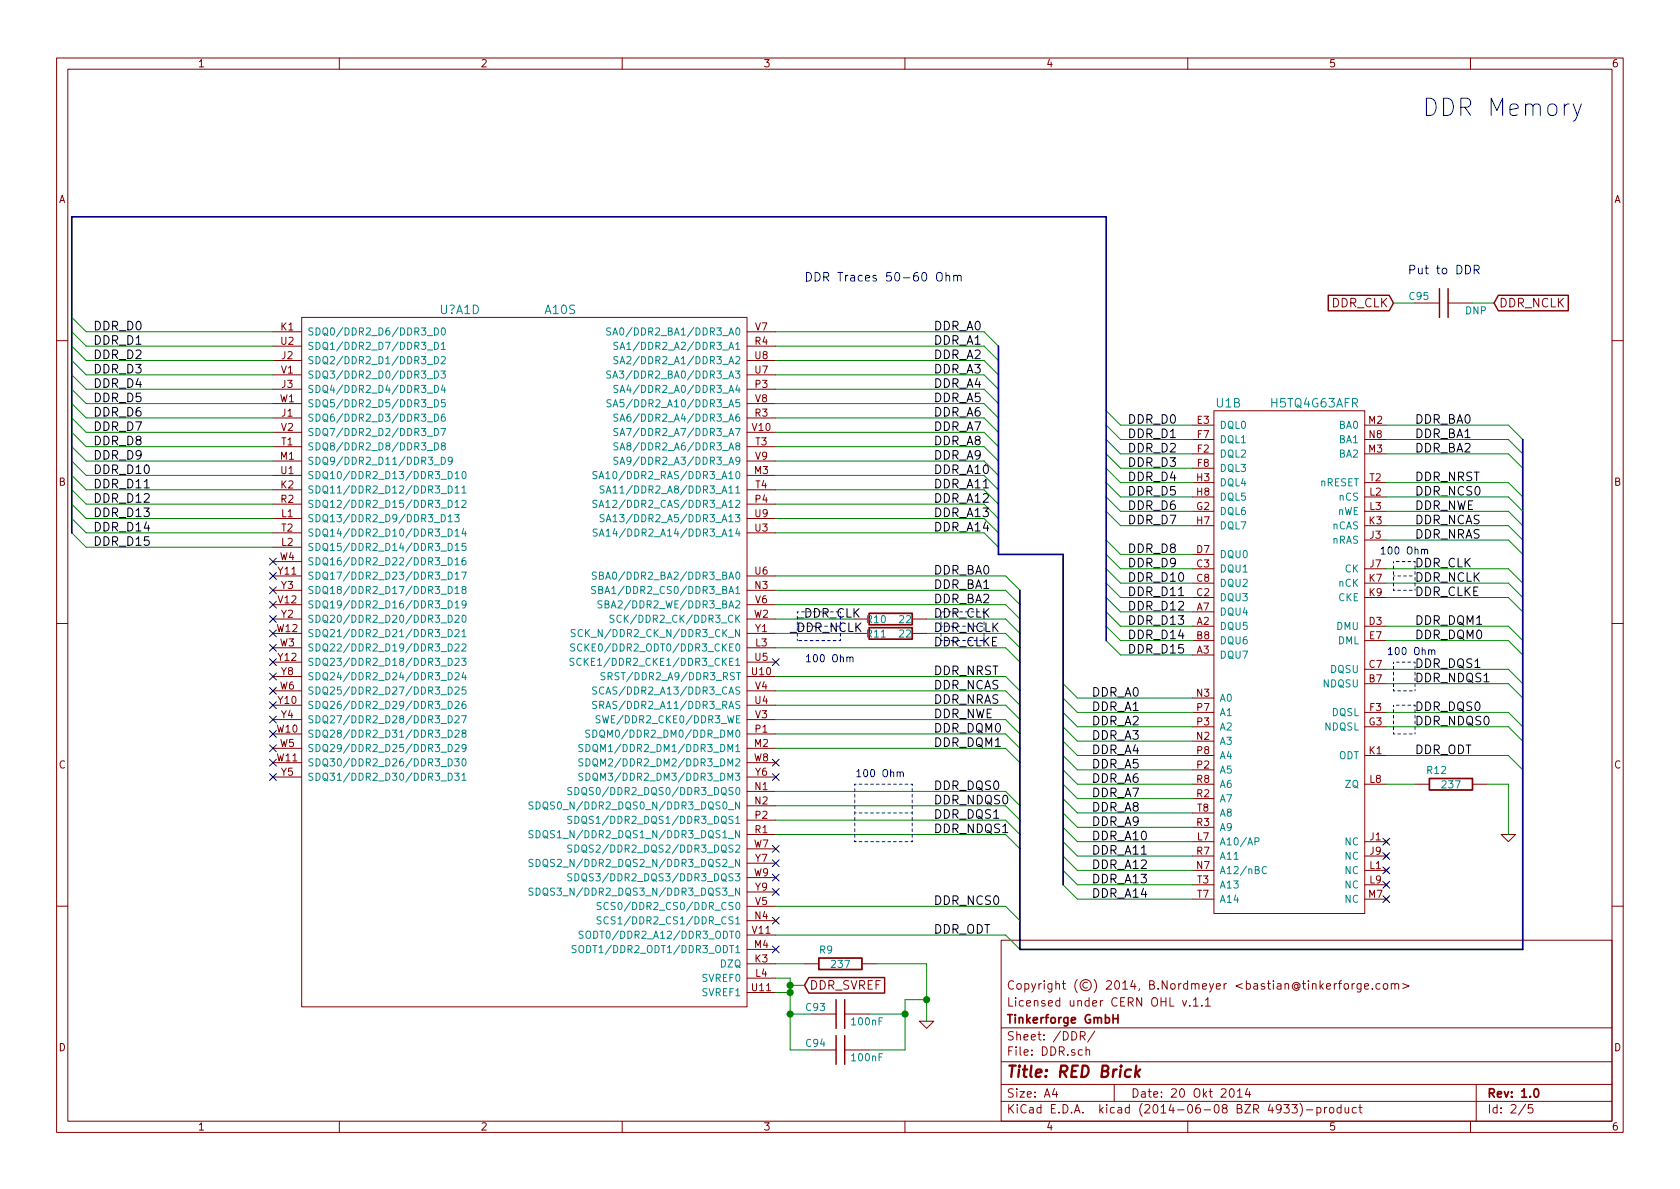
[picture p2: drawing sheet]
<svg xmlns="http://www.w3.org/2000/svg" width="297mm" height="210mm" viewBox="0 0 297 210" stroke-linecap="round" stroke-linejoin="round" font-family="sans-serif">
<g fill="none" stroke="#840000" stroke-width=".18">
<path d="M10 10.3h277v189.9h-277zM12 12.2h273v186.1h-273zM60 10.3v1.9M110 10.3v1.9M160 10.3v1.9M210 10.3v1.9M260 10.3v1.9M48.3 58.7h5M53.3 56.1h78.8v121.9h-78.8zM132.1 58.7h5.1M250.2 53.6h4.3M256 53.6h4.3"/>
<path d="M10 60.2h2M48.3 73.9h5M48.3 79h5M48.3 66.3h5M48.3 71.4h5M48.3 63.7h5M48.3 61.2h5M48.3 76.4h5M48.3 68.8h5M132.1 73.9h5.1M132.1 79h5.1M132.1 66.3h5.1"/>
<path d="M132.1 71.4h5.1M132.1 63.7h5.1M132.1 61.2h5.1M132.1 76.4h5.1M132.1 68.8h5.1M210.8 75.2h3.8M210.8 77.7h3.8M214.6 72.6h26.7v88.9h-26.7zM241.3 75.2h3.8M241.3 77.7h3.8M285 60.2h2M48.3 91.7h5"/>
<path d="M48.3 81.5h5M48.3 84.1h5M48.3 86.6h5M48.3 96.8h5M48.3 89.1h5M48.3 94.2h5M48.3 99.3h5M132.1 91.7h5.1M132.1 81.5h5.1M132.1 84.1h5.1M132.1 86.6h5.1M132.1 89.1h5.1"/>
<path d="M132.1 94.2h5.1M210.8 80.3h3.8M210.8 90.4h3.8M210.8 87.9h3.8M210.8 85.3h3.8M210.8 93h3.8M210.8 98h3.8M210.8 82.8h3.8M241.3 80.3h3.8M241.3 90.4h3.8M241.3 87.9h3.8M241.3 85.3h3.8"/>
<path d="M241.3 95.5h3.8M241.3 93h3.8M10 110.3h2M48.3 112h5M48.3 109.5h5M48.3 114.5h5M48.3 104.4h5M48.3 117.1h5M48.3 101.8h5M48.3 106.9h5M48.3 119.6h5M132.1 112h5.1"/>
<path d="M132.1 109.5h5.1M132.1 114.5h5.1M132.1 104.4h5.1M132.1 117.1h5.1M132.1 101.8h5.1M132.1 106.9h5.1M132.1 119.6h5.1M151.1 112h2.6M151.1 109.5h2.6M161.3 112h2.5M161.3 109.5h2.5M210.8 110.7h3.8"/>
<path d="M210.8 105.7h3.8M210.8 115.8h3.8M210.8 100.6h3.8M210.8 108.2h3.8M210.8 113.3h3.8M210.8 103.1h3.8M241.3 110.7h3.8M241.3 105.7h3.8M241.3 100.6h3.8M241.3 118.4h3.8M241.3 113.3h3.8M241.3 103.1h3.8"/>
<path d="M285 110.3h2M48.3 129.8h5M48.3 132.3h5M48.3 127.2h5M48.3 124.7h5M48.3 122.2h5M48.3 137.4h5M48.3 134.9h5M132.1 139.9h5.1M132.1 129.8h5.1M132.1 132.3h5.1M132.1 127.2h5.1"/>
<path d="M132.1 124.7h5.1M132.1 122.2h5.1M132.1 137.4h5.1M132.1 134.9h5.1M210.8 133.6h3.8M210.8 131.1h3.8M210.8 136.1h3.8M210.8 126h3.8M210.8 128.5h3.8M210.8 123.4h3.8M210.8 138.7h3.8M241.3 133.6h3.8"/>
<path d="M241.3 126h3.8M241.3 128.5h3.8M241.3 120.9h3.8M241.3 138.7h3.8M250.2 138.7h2.5M260.3 138.7h2.6M132.1 147.6h5.1M132.1 142.5h5.1M132.1 145h5.1M132.1 150.1h5.1M132.1 152.6h5.1M132.1 155.2h5.1"/>
<path d="M132.1 157.7h5.1M210.8 148.8h3.8M210.8 153.9h3.8M210.8 141.2h3.8M210.8 146.3h3.8M210.8 156.5h3.8M210.8 159h3.8M210.8 151.4h3.8M210.8 143.8h3.8M241.3 148.8h3.8M241.3 153.9h3.8M241.3 156.5h3.8"/>
<path d="M241.3 159h3.8M241.3 151.4h3.8M244.8 148.5l.6 .6M244.8 153.6l.6 .6M244.8 158.7l.6 .6M244.8 151.1l.6 .6M244.8 156.2l.6 .6M245.4 148.5l-.6 .6M245.4 153.6l-.6 .6M245.4 158.7l-.6 .6M245.4 151.1l-.6 .6M245.4 156.2l-.6 .6"/>
<path d="M265.4 147.6h2.6l-1.3 1.2zM10 160.2h2M132.1 178h.1M132.1 170.4h5.1M132.1 173h5.1M132.1 167.9h5.1M132.1 162.8h5.1M132.1 160.3h5.1M132.1 175.5h5.1M132.1 165.3h5.1M142.2 170.4h2.6M143.5 179.3h4.3"/>
<path d="M149.4 179.3h4.3M152.4 170.4h2.5M177 166.3h108v32h-108zM209.1 176.9l.3 1 .4-1M210.4 177.8v.1M211 176.9l.4-.5v1.5M211 177.9h.9M212.5 177.8v.1M213.1 176.9l.5-.5v1.5M213.1 177.9h.9M236.3 173.9l-.4 .3M236.7 173.9h.5"/>
<path d="M237.2 173.4l-.3 .3v1.2M237.7 174.1l.2-.2 .5 .2v.5l-.1 .2-.4 .1-.2-.1zM239.1 173.9v1M239.5 173.9l-.4 .3M240.6 173.9v1.4l-.2 .1h-.4M240.6 174l-.4-.1-.3 .3 .1 .6 .2 .1 .4-.1M241.3 174.4l.7-.1-.1-.3-.4-.1-.2 .2 .1 .7h.5M242.6 174.8v.1M244 174l-.4-.1-.3 .3 .1 .6 .2 .1 .4-.1M244.7 174.1l.2-.2 .4 .2 .1 .5-.2 .2-.3 .1-.2-.1zM246 174.1l.2-.2 .4 .1v.9M246 173.9v1"/>
<path d="M246.6 174.1a.36 .36 0 0 1 .4-.2 .36 .36 0 0 1 .3 .2v.8M248 173.9l1.1 .5-1.1 .4M285 160.2h2M60 198.3v1.9M110 198.3v1.9M143.5 185.7h4.3M149.4 185.7h4.3M160 198.3v1.9M162.6 180.6h2.5l-1.3 1.3zM177 194.8h108M177 191.8h108M177 187.8h108"/>
<path d="M177 181.8h108M186.4 192.5l-.3 1h.9M186.8 193v1M191 183.2l.7-.1 .2-.2-.1-.3-.2-.2h-.6v1.5M191.4 183.2l.5 .7M192 185.7l.2-.1 .4 .1 .1 .9M192 185.1v1.5M193.6 182.3l-1.3 2M197 191.8v3M210 198.3v1.9M217.5 192.7l.2-.2a.81 .81 0 0 1 .6 .6 .81 .81 0 0 1-.3 .8l-.1 .1a.79 .79 0 0 1-.4-1.3zM218.8 193l.4-.5v1.5"/>
<path d="M218.8 194h.8M220.5 192.5l-.3 1h.9M220.9 193v1M227 195.3h.9l-.5 .6 .5 .1v.7l-.2 .1-.7-.1M228.4 195.3h1l-.5 .6 .4 .1v.7l-.2 .1-.7-.1M229.8 195.1a1.71 1.71 0 0 1 0 2.3M231 196.3h1.1M232.8 195.9l.5-.1 .3 .3-.2 .6h-.6M232.8 195.8v1.5M234.2 195.8v1M234.6 195.8l-.4 .3M235.1 196l.2-.2 .5 .2v.5l-.1 .2-.4 .1-.2-.1z"/>
<path d="M237.1 195.9l-.4-.1-.3 .3 .1 .6 .2 .1 .4-.1M237.1 195.3v1.5M237.8 195.8l.1 .9 .4 .1 .2-.1M238.5 195.8v1M239.8 195.9l-.4-.1-.3 .3 .1 .6 .2 .1 .4-.1M240.3 195.8h.5M240.5 195.3v1.3l.3 .2M260 198.3v1.9M261 191.8v6.5M269.7 195.2l-1.2 2M271 195.3h-.7l-.1 .7 .2-.1 .5 .1 .1 .2v.5l-.2 .1-.6-.1"/>
</g>
<path d="M153.7 111h7.6v2h-7.6zM153.7 108.5h7.6v2h-7.6zM252.7 137.7h7.6v2h-7.6zM144.8 169.4h7.6v2h-7.6zM197.7 179.4v1.5M196.8 180.1h.9M271.3 192.7l.3-.2a.81 .81 0 0 1 .5 .6 .81 .81 0 0 1-.2 .8l-.2 .1a.79 .79 0 0 1-.4-1.3z" fill="none" stroke="#840000" stroke-width=".3"/>
<path d="M200.9 188.4l-.2 2M200.9 189.7l.5 .7M201.6 189.1l-.9 .8" fill="none" stroke="#840000" stroke-width=".41"/>
<g fill="none" stroke="#008484" stroke-width=".18">
<path d="M76.8 58a.64 .64 0 0 1 .7 .6 .64 .64 0 0 1-.7 .7zM78.1 58.1l.2-.1a.67 .67 0 0 1 .5 .6 .67 .67 0 0 1-.5 .7l-.2-.2-.1-.3zM108 58l-.7 .1v.4l.5 .2 .2 .3-.3 .3-.4-.1M108.4 59.3l.4-1.3 .4 1.3M108.5 58.9h.6M76.8 73.2a.64 .64 0 0 1 .7 .7 .64 .64 0 0 1-.7 .6zM76.8 78.3a.64 .64 0 0 1 .7 .6 .64 .64 0 0 1-.7 .7zM76.8 65.6a.64 .64 0 0 1 .7 .6 .64 .64 0 0 1-.7 .7zM76.8 70.7a.64 .64 0 0 1 .7 .6 .64 .64 0 0 1-.7 .7zM76.8 63.1a.64 .64 0 0 1 .7 .6 .64 .64 0 0 1-.7 .6zM76.8 60.5a.64 .64 0 0 1 .7 .7 .64 .64 0 0 1-.7 .6zM76.8 75.8a.64 .64 0 0 1 .7 .6 .64 .64 0 0 1-.7 .6z"/>
<path d="M76.8 68.1a.64 .64 0 0 1 .7 .7 .64 .64 0 0 1-.7 .6zM78 65.6h.7l-.4 .5 .4 .1v.5l-.2 .2-.5-.2M78 75.8h.8l-.5 1.2M78 63.2l.5-.1 .2 .1v.2l-.7 .9h.7M78 60.9l.4-.4v1.3M78 61.8h.7M78.3 78.8l-.3-.2 .1-.2 .2-.1 .4 .1v.3l-.6 .2-.1 .2 .1 .3 .2 .2h.2l.2-.3v-.3l-.2-.2M78.3 68.1l-.3 .9h.8M78.6 73.2a.47 .47 0 0 0-.6 .6l.1 .6 .4 .1 .2-.1v-.5l-.1-.1-.3-.1-.3 .2M78.6 68.5v.9M78.7 70.7h-.6l-.1 .6 .2-.1 .5 .1v.5l-.2 .2-.5-.2M108 65.7l-.5-.1-.2 .2 .1 .3 .5 .3v.3l-.2 .2-.4-.1"/>
<path d="M108 70.7l-.6 .1v.4l.5 .2 .1 .3-.2 .3-.5-.1M108.4 66.9l.4-1.3 .4 1.3M108.4 72l.4-1.3 .4 1.3M108.5 66.5h.6M108.5 71.6h.6M109.2 68.2l-.4-.1-.3 .3 .1 .3 .6 .2v.4l-.2 .1-.5-.1M109.2 73.3l-.4-.1-.3 .3 .1 .3 .6 .2v.4l-.2 .1-.5-.1M109.2 78.4h-.6v.4l.5 .2 .1 .3-.2 .3-.5-.1M109.2 60.6h-.6v.4l.5 .2 .1 .3-.2 .3-.5-.1M109.2 63.1h-.4l-.3 .2 .1 .3 .6 .2v.4l-.2 .1h-.5M109.2 75.8h-.4l-.3 .2 .1 .3 .6 .2v.4l-.2 .1h-.5M109.6 69.4l.4-1.3 .5 1.3"/>
<path d="M109.6 74.5l.4-1.3 .5 1.3M109.6 79.6l.4-1.3 .5 1.3M109.6 61.8l.4-1.3 .5 1.3M109.6 64.3l.4-1.2 .5 1.2M109.6 77l.4-1.2 .5 1.2M109.8 69h.5M109.8 74.1h.5M109.8 79.2h.5M109.8 61.4h.5M109.8 64h.5M109.8 76.7h.5M78 80.8a.64 .64 0 0 1 .7 .7 .64 .64 0 0 1-.7 .6z"/>
<path d="M79.2 91.4l.4-.4v1.3M79.2 83.4a.64 .64 0 0 1 .8 .6 .64 .64 0 0 1-.8 .7zM79.2 85.9a.64 .64 0 0 1 .8 .7 .64 .64 0 0 1-.8 .6zM79.2 96.1a.64 .64 0 0 1 .8 .6 .64 .64 0 0 1-.8 .7zM79.2 88.5a.64 .64 0 0 1 .8 .6 .64 .64 0 0 1-.8 .6zM79.2 93.5a.64 .64 0 0 1 .8 .7 .64 .64 0 0 1-.8 .6zM79.2 98.6a.64 .64 0 0 1 .8 .7 .64 .64 0 0 1-.8 .6zM79.2 92.3h.8M80 81.4l-.3 .2h-.2l-.3-.2 .1-.5 .4-.1 .3 .3a.84 .84 0 0 1-.4 1h-.3M80.4 91h.8l-.5 .5 .4 .1v.5l-.2 .2-.5-.2M80.5 83.7l.3-.3v1.3M80.5 86.3l.3-.4v1.3"/>
<path d="M80.5 96.4l.3-.3v1.3M80.5 88.8l.3-.3v1.2M80.5 93.9l.3-.4v1.3M80.5 99l.3-.4v1.3M80.5 84.7h.7M80.5 87.2h.7M80.5 97.4h.7M80.5 89.7h.7M80.5 94.8h.7M80.5 99.9h.7M81.7 86.3l.3-.4v1.3M81.7 88.6l.5-.1 .1 .1 .1 .2-.8 .9h.8"/>
<path d="M81.7 87.2h.7M81.8 83.5l.2-.1a.67 .67 0 0 1 .4 .6 .67 .67 0 0 1-.4 .7l-.2-.2-.1-.3zM82 93.5l-.3 .9h.7M82.3 98.6a.47 .47 0 0 0-.6 .6l.1 .6 .4 .1 .1-.1 .1-.5-.1-.1-.4-.1-.2 .2M82.3 93.9v.9M82.3 96.1h-.6v.6l.2-.1 .4 .1v.5l-.1 .2-.5-.2M105.5 83.4l-.6 .1v.4l.5 .2 .1 .3-.2 .3-.5-.1M105.5 88.5l-.6 .1v.3l.5 .3 .1 .3-.2 .2h-.5M105.6 93.6l-.5-.1-.2 .3 .1 .3 .5 .2v.4l-.1 .1-.5-.1M105.9 84.7l.4-1.3 .5 1.3M105.9 89.7l.4-1.2 .5 1.2M106 94.8l.4-1.3 .4 1.3"/>
<path d="M106 84.3h.6M106 89.4h.6M106.1 94.4h.6M106.8 86h-.7v.4l.6 .2 .1 .3-.2 .3-.5-.1M106.8 91.1h-.7v.4l.6 .2 .1 .3-.2 .3-.5-.1M107.2 87.2l.4-1.3 .4 1.3M107.2 92.3l.4-1.3 .4 1.3M107.3 86.8h.6M107.3 91.9h.6M109.2 80.9h-.6v.4l.5 .3 .1 .3-.2 .2-.5-.1M109.6 82.1l.4-1.3 .5 1.3M109.8 81.7h.5"/>
<path d="M79.2 108.8a.64 .64 0 0 1 .8 .6 .64 .64 0 0 1-.8 .7zM79.2 113.9a.64 .64 0 0 1 .8 .6 .64 .64 0 0 1-.8 .6zM79.2 103.7a.64 .64 0 0 1 .8 .6 .64 .64 0 0 1-.8 .7zM79.2 118.9a.64 .64 0 0 1 .8 .7 .64 .64 0 0 1-.8 .6zM79.2 101.2a.64 .64 0 0 1 .8 .6 .64 .64 0 0 1-.8 .6zM79.2 106.2a.64 .64 0 0 1 .8 .7 .64 .64 0 0 1-.8 .6zM79.2 111.3a.64 .64 0 0 1 .8 .7 .64 .64 0 0 1-.8 .6zM79.2 116.4a.64 .64 0 0 1 .8 .6 .64 .64 0 0 1-.8 .7zM80.5 108.9l.4-.1 .2 .1 .1 .2-.8 1h.8M80.5 114l.4-.1 .2 .1 .1 .2-.8 .9h.8M80.5 104.1l.3-.4v1.3M80.5 119l.4-.1 .2 .1 .1 .3-.8 .9h.8"/>
<path d="M80.5 101.5l.3-.3v1.2M80.5 106.6l.3-.4v1.3M80.5 111.4l.4-.1 .2 .1 .1 .3-.8 .9h.8M80.5 116.5l.4-.1 .2 .1 .1 .3-.8 .9h.8M80.5 105h.7M80.5 102.4h.7M80.5 107.5h.7M81.6 101.2h.8l-.5 1.2M81.6 116.4h.8l-.4 .5 .3 .1v.5l-.1 .2-.6-.2M81.7 114l.5-.1 .1 .1 .1 .2-.8 .9h.8M81.7 111.7l.3-.4v1.3M81.7 112.6h.7"/>
<path d="M81.8 108.9l.2-.1a.67 .67 0 0 1 .4 .6 .67 .67 0 0 1-.4 .7l-.2-.2-.1-.3zM81.9 104.2l-.2-.2v-.2l.2-.1 .4 .1v.3l-.5 .2-.1 .2v.3l.2 .2h.3l.2-.3-.1-.3-.1-.2M82 118.9l-.3 .9h.7M82.3 119.3v.9M82.4 106.8l-.2 .2h-.3l-.2-.2 .1-.5 .4-.1 .2 .3a.84 .84 0 0 1-.4 1h-.2M101.5 116.5l-.5-.1-.2 .2 .1 .3 .5 .3v.3l-.2 .2-.4-.1M101.6 113.9h-.5l-.2 .2 .1 .3 .5 .2v.4l-.1 .1h-.5M101.7 111.4l-.5-.1-.2 .3 .1 .3 .6 .2v.4l-.2 .1-.5-.1M102.7 116.5a.5 .5 0 0 0-.6 0 .5 .5 0 0 0-.1 .6l.1 .4a.41 .41 0 0 0 .6 0M102.9 114a.5 .5 0 0 0-.7 0 .5 .5 0 0 0-.1 .6l.1 .3a.41 .41 0 0 0 .7 .1M103 111.4a.5 .5 0 0 0-.6 0 .5 .5 0 0 0-.2 .6l.1 .4a.41 .41 0 0 0 .7 .1M105.3 103.8h-.7v.4l.6 .2 .1 .3-.2 .3-.5-.1"/>
<path d="M105.4 101.2l-.6 .1v.3l.5 .3 .1 .3-.2 .2h-.5M105.9 104.3l.6-.1v-.4l-.6-.1v1.3h.4l.2-.2 .1-.3-.3-.2M106 101.7l.6-.1v-.3l-.6-.1v1.2h.5l.2-.1v-.3l-.3-.3M106.4 106.3h-.6v.4l.5 .3 .1 .3-.2 .2-.5-.1M107 119l-.5-.1-.3 .3 .1 .3 .6 .2v.4l-.2 .1-.5-.1M108.6 108.8h-.5l-.3 .2 .1 .3 .6 .3v.3l-.2 .2-.5-.1M109.8 108.9a.5 .5 0 0 0-.6 0 .5 .5 0 0 0-.1 .6l.1 .3a.41 .41 0 0 0 .6 .1M79.2 126.6a.64 .64 0 0 1 .8 .6 .64 .64 0 0 1-.8 .6zM79.2 131.6a.64 .64 0 0 1 .8 .7 .64 .64 0 0 1-.8 .6zM79.2 136.7a.64 .64 0 0 1 .8 .7 .64 .64 0 0 1-.8 .6zM79.2 121.5a.64 .64 0 0 1 .8 .6 .64 .64 0 0 1-.8 .7zM79.2 129.1a.64 .64 0 0 1 .8 .6 .64 .64 0 0 1-.8 .7z"/>
<path d="M79.2 124a.64 .64 0 0 1 .8 .7 .64 .64 0 0 1-.8 .6zM79.2 134.2a.64 .64 0 0 1 .8 .6 .64 .64 0 0 1-.8 .7zM80.4 136.7h.8l-.5 .5 .4 .1v.6l-.2 .1-.5-.1M80.4 134.2h.8l-.5 .5 .4 .1v.5l-.2 .2-.5-.2M80.5 126.7l.4-.1 .2 .1 .1 .2-.8 .9h.8M80.5 131.7l.4-.1 .2 .1 .1 .3-.8 .9h.8M80.5 121.6l.4-.1 .2 .1 .1 .2-.8 1h.8M80.5 129.2l.4-.1 .2 .1 .1 .3-.8 .9h.8M80.5 124.1l.4-.1 .2 .1 .1 .3-.8 .9h.8M81.6 126.6h.8l-.5 1.2M81.7 137.1l.3-.4v1.3M81.7 138h.7"/>
<path d="M81.8 134.3l.2-.1a.67 .67 0 0 1 .4 .6 .67 .67 0 0 1-.4 .7l-.2-.2-.1-.3zM81.9 129.6l-.2-.2v-.2l.2-.1 .4 .1v.3l-.5 .2-.1 .2v.3l.2 .2h.3l.2-.3-.1-.3-.1-.2M82.3 124a.47 .47 0 0 0-.6 .6l.1 .6 .4 .1 .1-.1 .1-.5-.1-.1-.4-.1-.2 .2M82.3 121.5h-.6v.6l.2-.1 .4 .1v.5l-.1 .2-.5-.2M82.4 132.2l-.2 .2h-.3l-.2-.2 .1-.5 .4-.1 .2 .3a.84 .84 0 0 1-.4 1h-.2M101.1 139.3l-.7 .1v.3l.6 .3 .1 .3-.2 .2h-.5M101.7 139.3a.64 .64 0 0 1 .7 .6 .64 .64 0 0 1-.7 .6zM103 131.7l-.4-.1-.3 .3 .1 .3 .6 .2v.4l-.2 .1-.5-.1M103 136.8h-.6v.4l.5 .2 .1 .3-.2 .3-.5-.1M103 134.2l-.6 .1v.4l.5 .2 .1 .3-.2 .3-.5-.1M103.6 131.6a.64 .64 0 0 1 .7 .7 .64 .64 0 0 1-.7 .6zM103.6 136.7a.64 .64 0 0 1 .7 .7 .64 .64 0 0 1-.7 .6z"/>
<path d="M103.6 134.2a.64 .64 0 0 1 .7 .6 .64 .64 0 0 1-.7 .7zM104.3 129.2h-.7v.4l.5 .2 .2 .3-.3 .3-.4-.1M104.8 129.1a.64 .64 0 0 1 .7 .6 .64 .64 0 0 1-.7 .7zM105.5 124.1l-.5-.1-.2 .3 .1 .3 .5 .2v.4l-.1 .1-.5-.1M105.5 121.5h-.5l-.2 .2 .1 .3 .5 .3v.3l-.1 .2-.5-.1M106 124.7l.7-.1v-.5l-.7-.1v1.3M106.1 126.6l-.7 .1v.3l.6 .3 .1 .3-.2 .2h-.5M106.8 121.6a.5 .5 0 0 0-.7 0 .5 .5 0 0 0-.1 .6l.1 .3a.41 .41 0 0 0 .7 .1M94.2 146.9l-.6 .1v.4l.5 .2 .1 .3-.2 .3-.5-.1M94.2 141.9l-.4-.1-.3 .2 .1 .3 .6 .3v.3l-.2 .2-.5-.1M94.2 152l-.6 .1v.3l.5 .3 .1 .3-.2 .2h-.5M94.2 157.1h-.6v.4l.5 .3 .1 .3-.2 .2-.5-.1"/>
<path d="M94.8 146.9a.64 .64 0 0 1 .7 .6 .64 .64 0 0 1-.7 .7zM94.8 141.8a.64 .64 0 0 1 .7 .6 .64 .64 0 0 1-.7 .7zM94.8 152a.64 .64 0 0 1 .7 .6 .64 .64 0 0 1-.7 .6zM94.8 157a.64 .64 0 0 1 .7 .7 .64 .64 0 0 1-.7 .6zM101.1 144.4h-.7v.4l.6 .3 .1 .3-.2 .2-.5-.1M101.1 149.5l-.5-.1-.2 .3 .1 .3 .5 .2v.4l-.1 .1-.5-.1M101.1 154.6h-.7v.4l.6 .2 .1 .3-.2 .3-.5-.1M101.7 144.3a.64 .64 0 0 1 .7 .7 .64 .64 0 0 1-.7 .6zM101.7 149.4a.64 .64 0 0 1 .7 .7 .64 .64 0 0 1-.7 .6zM101.7 154.5a.64 .64 0 0 1 .7 .6 .64 .64 0 0 1-.7 .7zM106.3 159.6l-.7 .1v.4l.5 .2 .2 .3-.3 .3-.4-.1M107.5 159.7a.5 .5 0 0 0-.6 0 .5 .5 0 0 0-.1 .6l.1 .3a.41 .41 0 0 0 .6 .1"/>
<path d="M221.9 148.8l.6-.1 .1-.4-.7-.1v1.2M223.9 153.3a.5 .5 0 0 0-.6 0 .5 .5 0 0 0-.1 .6l.1 .4a.41 .41 0 0 0 .6 .1M101.9 167.3l-.5-.1-.3 .2 .1 .3 .6 .3v.3l-.2 .2-.5-.1M102.5 167.3h.5a.83 .83 0 0 1-.1 1.2 .44 .44 0 0 1-.5-.5v-.6zM103.1 164.7h-.5l-.2 .2 .1 .3 .5 .2v.4l-.1 .1h-.5M103.7 164.8l.2-.1h.4a.83 .83 0 0 1-.2 1.2 .44 .44 0 0 1-.5-.4zM106.3 162.2h-.7v.4l.5 .2 .2 .3-.3 .3-.4-.1M107.5 162.2a.5 .5 0 0 0-.6 0 .5 .5 0 0 0-.1 .6l.1 .4a.41 .41 0 0 0 .6 .1"/>
</g>
<g fill="none" stroke="#008400" stroke-width=".18">
<path d="M12.7 56.1l2.5 2.6h33.1M12.7 58.7l2.5 2.5h33.1M137.2 58.7h36.8l2.5 2.5M246.4 53.6h3.8M260.3 53.6h3.9M12.7 61.2l2.5 2.5h33.1M12.7 63.7l2.5 2.6h33.1M12.7 66.3l2.5 2.5h33.1M12.7 68.8l2.5 2.6h33.1M12.7 71.4l2.5 2.5h33.1M12.7 73.9l2.5 2.5h33.1M12.7 76.4l2.5 2.6h33.1"/>
<path d="M12.7 79l2.5 2.5h33.1M137.2 61.2h36.8l2.5 2.5M137.2 63.7h36.8l2.5 2.6M137.2 66.3h36.8l2.5 2.5M137.2 68.8h36.8l2.5 2.6M137.2 71.4h36.8l2.5 2.5M137.2 73.9h36.8l2.5 2.5M137.2 76.4h36.8l2.5 2.6M137.2 79h36.8l2.5 2.5M195.6 72.6l2.5 2.6h12.7M195.6 75.2l2.5 2.5h12.7M195.6 77.7l2.5 2.6h12.7"/>
<path d="M245.1 75.2h21.6l2.5 2.5M245.1 77.7h21.6l2.5 2.6M12.7 81.5l2.5 2.6h33.1M12.7 84.1l2.5 2.5h33.1M12.7 86.6l2.5 2.5h33.1M12.7 89.1l2.5 2.6h33.1M12.7 91.7l2.5 2.5h33.1M12.7 94.2l2.5 2.6h33.1M137.2 81.5h36.8l2.5 2.6M137.2 84.1h36.8l2.5 2.5M137.2 86.6h36.8l2.5 2.5M137.2 89.1h36.8l2.5 2.6"/>
<path d="M137.2 91.7h36.8l2.5 2.5M137.2 94.2h36.8l2.5 2.6M195.6 87.9l2.5 2.5h12.7M195.6 98l2.5 2.6h12.7M195.6 82.8l2.5 2.5h12.7M195.6 90.4l2.5 2.6h12.7M195.6 80.3l2.5 2.5h12.7M195.6 85.3l2.5 2.6h12.7M195.6 95.5l2.5 2.5h12.7M245.1 80.3h21.6l2.5 2.5M245.1 85.3h21.6l2.5 2.6M245.1 90.4h21.6l2.5 2.6"/>
<path d="M245.1 93h21.6l2.5 2.5M245.1 95.5h21.6l2.5 2.5M245.1 87.9h21.6l2.5 2.5M137.2 101.8h40.6l2.5 2.6M137.2 104.4h40.6l2.5 2.5M137.2 106.9h40.6l2.5 2.6M137.2 109.5h13.9M137.2 112h13.9M137.2 114.5h40.6l2.5 2.6M137.2 119.6h40.6l2.5 2.6M163.8 109.5h14l2.5 2.5M163.8 112h14l2.5 2.5"/>
<path d="M195.6 100.6l2.5 2.5h12.7M195.6 103.1l2.5 2.6h12.7M195.6 108.2l2.5 2.5h12.7M195.6 110.7l2.5 2.6h12.7M195.6 105.7l2.5 2.5h12.7M195.6 113.3l2.5 2.5h12.7M245.1 100.6h21.6l2.5 2.5M245.1 103.1h21.6l2.5 2.6M245.1 105.7h21.6l2.5 2.5M245.1 110.7h21.6l2.5 2.6M245.1 113.3h21.6l2.5 2.5M245.1 118.4h21.6l2.5 2.5"/>
<path d="M137.2 122.2h40.6l2.5 2.5M137.2 124.7h40.6l2.5 2.5M137.2 127.2h40.6l2.5 2.6M137.2 129.8h40.6l2.5 2.5M137.2 132.3h40.6l2.5 2.6M137.2 139.9h40.6l2.5 2.6M188 120.9l2.5 2.5h20.3M188 123.4l2.5 2.6h20.3M188 126l2.5 2.5h20.3M188 128.5l2.5 2.6h20.3M188 131.1l2.5 2.5h20.3M188 133.6l2.5 2.5h20.3"/>
<path d="M188 136.1l2.5 2.6h20.3M188 138.7l2.5 2.5h20.3M245.1 126h21.6l2.5 2.5M245.1 128.5h21.6l2.5 2.6M245.1 133.6h21.6l2.5 2.5M245.1 138.7h5.1M245.1 120.9h21.6l2.5 2.5M262.9 138.7h3.8v8.9M137.2 142.5h40.6l2.5 2.5M137.2 145h40.6l2.5 2.6M137.2 147.6h40.6l2.5 2.5M188 141.2l2.5 2.6h20.3"/>
<path d="M188 143.8l2.5 2.5h20.3M188 146.3l2.5 2.5h20.3M188 148.8l2.5 2.6h20.3M188 151.4l2.5 2.5h20.3M188 153.9l2.5 2.6h20.3M188 156.5l2.5 2.5h20.3M137.2 165.3h40.6l2.5 2.6M137.2 175.5h2.5M137.2 173h2.5v12.7h3.8M137.2 170.4h5M137.2 160.3h40.6l2.5 2.5M139.7 179.3h3.8"/>
<path d="M139.7 174.2h2.5M153.7 179.3h6.3M154.9 170.4h8.9v10.2M163.8 176.8h-3.8v8.9h-6.3"/>
</g>
<path d="M176.5 61.2v36.8h11.5v58.5M269.2 77.7v90.2h-88.9v-63.5M12.7 94.2v-55.9h182.9v75" fill="none" stroke="#000084" stroke-width=".3"/>
<g fill="none" stroke="#000084" stroke-width=".18">
<path d="M47.7 98.7l1.2 1.2M48.9 98.7l-1.2 1.2M47.7 119l1.2 1.2M47.7 116.5l1.2 1.2M47.7 113.9l1.2 1.3M47.7 111.4l1.2 1.2M47.7 108.9l1.2 1.2M47.7 106.3l1.2 1.2M47.7 103.8l1.2 1.2M47.7 101.2l1.2 1.3M48.9 119l-1.2 1.2M48.9 116.5l-1.2 1.2"/>
<path d="M48.9 113.9l-1.2 1.3M48.9 111.4l-1.2 1.2M48.9 108.9l-1.2 1.2M48.9 106.3l-1.2 1.2M48.9 103.8l-1.2 1.2M48.9 101.2l-1.2 1.3M136.6 116.5l1.2 1.2M137.8 116.5l-1.2 1.2M47.7 136.8l1.2 1.2M47.7 134.3l1.2 1.2M47.7 131.7l1.2 1.2M47.7 129.2l1.2 1.2"/>
<path d="M47.7 126.6l1.2 1.3M47.7 124.1l1.2 1.2M47.7 121.6l1.2 1.2M48.9 136.8l-1.2 1.2M48.9 134.3l-1.2 1.2M48.9 131.7l-1.2 1.2M48.9 129.2l-1.2 1.2M48.9 126.6l-1.2 1.3M48.9 124.1l-1.2 1.2M48.9 121.6l-1.2 1.2M136.6 134.3l1.2 1.2M136.6 136.8l1.2 1.2"/>
<path d="M137.8 134.3l-1.2 1.2M137.8 136.8l-1.2 1.2M136.6 149.5l1.2 1.2M136.6 152l1.2 1.3M136.6 154.6l1.2 1.2M136.6 157.1l1.2 1.2M137.8 149.5l-1.2 1.2M137.8 152l-1.2 1.3M137.8 154.6l-1.2 1.2M137.8 157.1l-1.2 1.2M244.5 148.2l1.2 1.2M244.5 150.8l1.2 1.2"/>
<path d="M244.5 153.3l1.2 1.2M244.5 155.8l1.2 1.3M244.5 158.4l1.2 1.2M245.7 148.2l-1.2 1.2M245.7 150.8l-1.2 1.2M245.7 153.3l-1.2 1.2M245.7 155.8l-1.2 1.3M245.7 158.4l-1.2 1.2M136.6 162.2l1.2 1.2M136.6 167.3l1.2 1.2M137.8 162.2l-1.2 1.2M137.8 167.3l-1.2 1.2"/>
</g>
<path d="M234.8 52.2h10.8l.8 1.4-.8 1.4h-10.8zM254.5 51v5.1M256 51v5.1M264.9 52.2h12.4v2.8h-12.4l-.7-1.4zM143 172.9h13.4v2.7h-13.4l-.8-1.4zM147.8 176.8v5.1M149.4 176.8v5.1M147.8 183.1v5.1M149.4 183.1v5.1" fill="none" stroke="#840000" stroke-width=".25"/>
<g fill="#008400" stroke="#008400" stroke-width=".25">
<circle cx="139.7" cy="179.3" r=".51"/>
<circle cx="139.7" cy="175.5" r=".51"/>
<circle cx="163.8" cy="176.8" r=".51"/>
<circle cx="160" cy="179.3" r=".51"/>
<circle cx="139.7" cy="174.2" r=".51"/>
</g>
<g fill="none" stroke="#0000c2" stroke-width=".18">
<path d="M278.2 18.4l.7 2M279.6 18.4l-1 2.8-.4 .2M165.8 48.3a.5 .5 0 0 1 .5-.1 .5 .5 0 0 1 .3 .5l-.1 .8a.53 .53 0 0 1-.5 .2 .53 .53 0 0 1-.4-.5v-.5zM167.3 48.8a.36 .36 0 0 1 .6 .1v.8M167.3 48.2v1.5M168.6 48.8h.1a.36 .36 0 0 1 .6 .1v.8M168.6 48.7v1M169.3 48.9a.35 .35 0 0 1 .3-.2 .35 .35 0 0 1 .4 .2v.8M260.7 47.7l.7-.1 .1-.2v-.3l-.3-.2h-.5v1.5M261 47.7l.5 .7M244.2 97.1l.4-.4v1.3M244.2 98h.7"/>
<path d="M142.6 116.1l.4-.3v1.2M142.6 117h.7M245.5 114.9l.3-.4v1.3M245.5 115.8h.7M151.5 136.4l.3-.3v1.3M151.5 137.4h.7"/>
</g>
<g fill="none" stroke="#0000c2" stroke-width=".18" stroke-dasharray=".5" stroke-dashoffset=".3">
<path d="M246.4 99.3v5.1M250.2 99.3h-3.8M141 108.2h7.6M141 113.3v-5.1M141 110.7h7.6M148.6 108.2v5.1M148.6 113.3h-7.6M166.4 108.2v5.1M166.4 113.3h7.6M166.4 110.7h7.6M174 113.3v-5.1M174 108.2h-7.6"/>
<path d="M246.4 104.4h3.8M246.4 101.8h3.8M246.4 117.1v5.1M250.2 104.4v-5.1M250.2 117.1h-3.8M151.1 138.7v10.1M161.3 138.7h-10.2M246.4 122.2h3.8M246.4 124.7v5.1M246.4 129.8h3.8M250.2 122.2v-5.1M250.2 129.8v-5.1"/>
<path d="M250.2 124.7h-3.8M151.1 148.8h10.2M161.3 148.8v-10.1M161.3 143.8h-10.2"/>
</g>
<text font-size="4.2" fill="#0000c2" x="251.5" y="20.6">DDR Memory</text>
<text font-size="2.8" fill="#840000" x="178" y="190.5">Title: RED Brick</text>
<g font-size="2.1" fill="#0000c2">
<text x="142.2" y="49.8">DDR Traces 50-60 Ohm</text>
<text x="248.9" y="48.5">Put to DDR</text>
</g>
<g font-size="2.1">
<text x="16.5" y="58.4">DDR_D0</text>
<text x="165.1" y="58.4">DDR_A0</text>
<text x="16.5" y="61">DDR_D1</text>
<text x="16.5" y="63.5">DDR_D2</text>
<text x="165.1" y="61">DDR_A1</text>
<text x="165.1" y="63.5">DDR_A2</text>
<text x="16.5" y="66">DDR_D3</text>
<text x="16.5" y="68.6">DDR_D4</text>
<text x="16.5" y="71.1">DDR_D5</text>
<text x="165.1" y="66">DDR_A3</text>
<text x="165.1" y="68.6">DDR_A4</text>
<text x="165.1" y="71.1">DDR_A5</text>
<text x="16.5" y="73.7">DDR_D6</text>
<text x="16.5" y="76.2">DDR_D7</text>
<text x="165.1" y="73.7">DDR_A6</text>
<text x="165.1" y="76.2">DDR_A7</text>
<text x="199.4" y="74.9">DDR_D0</text>
<text x="199.4" y="77.5">DDR_D1</text>
<text x="250.2" y="74.9">DDR_BA0</text>
<text x="250.2" y="77.5">DDR_BA1</text>
<text x="16.5" y="78.7">DDR_D8</text>
<text x="16.5" y="81.3">DDR_D9</text>
<text x="16.5" y="83.8">DDR_D10</text>
<text x="165.1" y="78.7">DDR_A8</text>
<text x="165.1" y="81.3">DDR_A9</text>
<text x="165.1" y="83.8">DDR_A10</text>
<text x="199.4" y="80">DDR_D2</text>
<text x="199.4" y="82.5">DDR_D3</text>
<text x="250.2" y="80">DDR_BA2</text>
<text x="16.5" y="86.4">DDR_D11</text>
<text x="16.5" y="88.9">DDR_D12</text>
<text x="165.1" y="86.4">DDR_A11</text>
<text x="165.1" y="88.9">DDR_A12</text>
<text x="199.4" y="85.1">DDR_D4</text>
<text x="199.4" y="87.6">DDR_D5</text>
<text x="250.2" y="85.1">DDR_NRST</text>
<text x="250.2" y="87.6">DDR_NCS0</text>
<text x="16.5" y="91.4">DDR_D13</text>
<text x="16.5" y="94">DDR_D14</text>
<text x="165.1" y="91.4">DDR_A13</text>
<text x="165.1" y="94">DDR_A14</text>
<text x="199.4" y="90.2">DDR_D6</text>
<text x="199.4" y="92.7">DDR_D7</text>
<text x="250.2" y="90.2">DDR_NWE</text>
<text x="250.2" y="92.7">DDR_NCAS</text>
<text x="250.2" y="95.2">DDR_NRAS</text>
<text x="16.5" y="96.5">DDR_D15</text>
<text x="165.1" y="101.6">DDR_BA0</text>
<text x="199.4" y="97.8">DDR_D8</text>
<text x="199.4" y="100.3">DDR_D9</text>
<text x="250.2" y="100.3">DDR_CLK</text>
<text x="165.1" y="104.1">DDR_BA1</text>
<text x="165.1" y="106.7">DDR_BA2</text>
<text x="199.4" y="102.9">DDR_D10</text>
<text x="199.4" y="105.4">DDR_D11</text>
<text x="199.4" y="107.9">DDR_D12</text>
<text x="250.2" y="102.9">DDR_NCLK</text>
<text x="250.2" y="105.4">DDR_CLKE</text>
<text x="139.7" y="111.8">_DDR_NCLK</text>
<text x="141" y="109.2">_DDR_CLK</text>
<text x="165.1" y="109.2">DDR_CLK</text>
<text x="165.1" y="111.8">DDR_NCLK</text>
<text x="199.4" y="110.5">DDR_D13</text>
<text x="199.4" y="113">DDR_D14</text>
<text x="250.2" y="110.5">DDR_DQM1</text>
<text x="250.2" y="113">DDR_DQM0</text>
<text x="165.1" y="114.3">DDR_CLKE</text>
<text x="165.1" y="119.4">DDR_NRST</text>
<text x="199.4" y="115.6">DDR_D15</text>
<text x="250.2" y="118.1">DDR_DQS1</text>
<text x="165.1" y="121.9">DDR_NCAS</text>
<text x="165.1" y="124.5">DDR_NRAS</text>
<text x="193" y="125.7">DDR_A1</text>
<text x="193" y="123.2">DDR_A0</text>
<text x="250.2" y="125.7">DDR_DQS0</text>
<text x="250.2" y="120.6">DDR_NDQS1</text>
<text x="165.1" y="127">DDR_NWE</text>
<text x="165.1" y="129.5">DDR_DQM0</text>
<text x="193" y="130.8">DDR_A3</text>
<text x="193" y="128.3">DDR_A2</text>
<text x="250.2" y="128.3">DDR_NDQS0</text>
<text x="165.1" y="132.1">DDR_DQM1</text>
<text x="193" y="135.9">DDR_A5</text>
<text x="193" y="133.3">DDR_A4</text>
<text x="250.2" y="133.3">DDR_ODT</text>
<text x="165.1" y="139.7">DDR_DQS0</text>
<text x="165.1" y="142.2">DDR_NDQS0</text>
<text x="193" y="143.5">DDR_A8</text>
<text x="193" y="141">DDR_A7</text>
<text x="193" y="138.4">DDR_A6</text>
<text x="165.1" y="144.8">DDR_DQS1</text>
<text x="165.1" y="147.3">DDR_NDQS1</text>
<text x="193" y="148.6">DDR_A10</text>
<text x="193" y="146">DDR_A9</text>
<text x="193" y="153.7">DDR_A12</text>
<text x="193" y="151.1">DDR_A11</text>
<text x="165.1" y="160">DDR_NCS0</text>
<text x="193" y="158.7">DDR_A14</text>
<text x="193" y="156.2">DDR_A13</text>
<text x="165.1" y="165.1">DDR_ODT</text>
</g>
<g font-size="2.1" fill="#008484">
<text x="77.7" y="55.5">U?A1D</text>
<text x="96.4" y="55.5">A10S</text>
<text x="215.1" y="72.1">U1B</text>
<text x="224.8" y="72.1">H5TQ4G63AFR</text>
</g>
<g font-size="2.1" fill="#840000">
<text x="235.3" y="54.4">DDR_CLK</text>
<text x="265.1" y="54.4">DDR_NCLK</text>
<text x="143.2" y="175">DDR_SVREF</text>
<text x="178" y="178">Licensed under CERN OHL v.1.1</text>
<text x="178" y="175">Copyright (©) 2014, B.Nordmeyer &lt;bastian@tinkerforge.com&gt;</text>
<text x="178" y="184">Sheet: /DDR/</text>
<text x="178" y="181">Tinkerforge GmbH</text>
<text x="178" y="186.7">File: DDR.sch</text>
<text x="178" y="196.9">KiCad E.D.A. kicad (2014-06-08 BZR 4933)-product</text>
<text x="178" y="194.1">Size: A4</text>
<text x="200" y="194.1">Date: 20 Okt 2014</text>
<text x="263" y="194.1">Rev: 1.0</text>
<text x="263" y="196.9">Id: 2/5</text>
</g>
<g font-size="1.8" fill="#840000">
<text x="35" y="11.9">1</text>
<text x="85" y="11.9">2</text>
<text x="135" y="11.9">3</text>
<text x="185" y="11.9">4</text>
<text x="235" y="11.9">5</text>
<text x="285" y="11.9">6</text>
<text x="10.4" y="35.9">A</text>
<text x="285.4" y="35.9">A</text>
<text x="49.7" y="58.4">K1</text>
<text x="133.6" y="58.4">V7</text>
<text x="49.7" y="61">U2</text>
<text x="49.8" y="63.5">J2</text>
<text x="133.5" y="61">R4</text>
<text x="133.5" y="63.5">U8</text>
<text x="49.5" y="71.1">W1</text>
<text x="49.7" y="66">V1</text>
<text x="49.8" y="68.6">J3</text>
<text x="133.5" y="66">U7</text>
<text x="133.6" y="68.6">P3</text>
<text x="133.6" y="71.1">V8</text>
<text x="49.7" y="76.2">V2</text>
<text x="49.8" y="73.7">J1</text>
<text x="133" y="76.2">V10</text>
<text x="133.5" y="73.7">R3</text>
<text x="211.7" y="74.9">E3</text>
<text x="211.7" y="77.5">F7</text>
<text x="242" y="74.9">M2</text>
<text x="242.1" y="77.5">N8</text>
<text x="49.6" y="81.3">M1</text>
<text x="49.7" y="83.8">U1</text>
<text x="49.8" y="78.7">T1</text>
<text x="133.4" y="83.8">M3</text>
<text x="133.6" y="81.3">V9</text>
<text x="133.6" y="78.7">T3</text>
<text x="211.7" y="80">F2</text>
<text x="211.7" y="82.5">F8</text>
<text x="242" y="80">M3</text>
<text x="10.4" y="85.9">B</text>
<text x="49.7" y="86.4">K2</text>
<text x="49.7" y="88.9">R2</text>
<text x="133.6" y="88.9">P4</text>
<text x="133.6" y="86.4">T4</text>
<text x="211.6" y="85.1">H3</text>
<text x="211.6" y="87.6">H8</text>
<text x="242.2" y="87.6">L2</text>
<text x="242.2" y="85.1">T2</text>
<text x="285.4" y="85.9">B</text>
<text x="49.8" y="91.4">L1</text>
<text x="49.8" y="94">T2</text>
<text x="133.5" y="94">U3</text>
<text x="133.5" y="91.4">U9</text>
<text x="211.6" y="90.2">G2</text>
<text x="211.6" y="92.7">H7</text>
<text x="242.1" y="92.7">K3</text>
<text x="242.2" y="90.2">L3</text>
<text x="242.2" y="95.2">J3</text>
<text x="49.2" y="101.6">Y11</text>
<text x="49.5" y="99.1">W4</text>
<text x="49.8" y="96.5">L2</text>
<text x="133.5" y="101.6">U6</text>
<text x="211.6" y="100.3">C3</text>
<text x="211.6" y="97.8">D7</text>
<text x="242.2" y="100.3">J7</text>
<text x="49.2" y="106.7">V12</text>
<text x="49.7" y="104.1">Y3</text>
<text x="133.5" y="104.1">N3</text>
<text x="133.6" y="106.7">V6</text>
<text x="211.6" y="105.4">C2</text>
<text x="211.6" y="107.9">A7</text>
<text x="211.6" y="102.9">C8</text>
<text x="242.1" y="102.9">K7</text>
<text x="242.1" y="105.4">K9</text>
<text x="49" y="111.8">W12</text>
<text x="49.7" y="109.2">Y2</text>
<text x="133.3" y="109.2">W2</text>
<text x="133.6" y="111.8">Y1</text>
<text x="211.6" y="110.5">A2</text>
<text x="211.6" y="113">B8</text>
<text x="242.1" y="110.5">D3</text>
<text x="242.1" y="113">E7</text>
<text x="49.2" y="116.8">Y12</text>
<text x="49.5" y="114.3">W3</text>
<text x="49.7" y="119.4">Y8</text>
<text x="133" y="119.4">U10</text>
<text x="133.5" y="116.8">U5</text>
<text x="133.6" y="114.3">L3</text>
<text x="211.6" y="115.6">A3</text>
<text x="242.1" y="118.1">C7</text>
<text x="49.2" y="124.5">Y10</text>
<text x="49.5" y="121.9">W6</text>
<text x="133.5" y="124.5">U4</text>
<text x="133.6" y="121.9">V4</text>
<text x="211.6" y="123.2">N3</text>
<text x="211.7" y="125.7">P7</text>
<text x="242.1" y="120.6">B7</text>
<text x="242.2" y="125.7">F3</text>
<text x="49" y="129.5">W10</text>
<text x="49.7" y="127">Y4</text>
<text x="133.6" y="129.5">P1</text>
<text x="133.6" y="127">V3</text>
<text x="211.6" y="130.8">N2</text>
<text x="211.7" y="128.3">P3</text>
<text x="242" y="128.3">G3</text>
<text x="10.4" y="135.9">C</text>
<text x="49" y="134.6">W11</text>
<text x="49.5" y="132.1">W5</text>
<text x="49.7" y="137.2">Y5</text>
<text x="133.3" y="134.6">W8</text>
<text x="133.4" y="132.1">M2</text>
<text x="133.6" y="137.2">Y6</text>
<text x="211.7" y="135.9">P2</text>
<text x="211.7" y="133.3">P8</text>
<text x="242.1" y="133.3">K1</text>
<text x="285.4" y="135.9">C</text>
<text x="133.5" y="139.7">N1</text>
<text x="133.5" y="142.2">N2</text>
<text x="211.6" y="141">R2</text>
<text x="211.6" y="138.4">R8</text>
<text x="211.7" y="143.5">T8</text>
<text x="242.2" y="138.4">L8</text>
<text x="133.3" y="149.9">W7</text>
<text x="133.5" y="147.3">R1</text>
<text x="133.6" y="144.8">P2</text>
<text x="211.6" y="146">R3</text>
<text x="211.7" y="148.6">L7</text>
<text x="242.2" y="148.6">J1</text>
<text x="133.3" y="154.9">W9</text>
<text x="133.6" y="152.4">Y7</text>
<text x="211.6" y="153.7">N7</text>
<text x="211.6" y="151.1">R7</text>
<text x="242.2" y="153.7">L1</text>
<text x="242.2" y="151.1">J9</text>
<text x="133.6" y="160">V5</text>
<text x="133.6" y="157.5">Y9</text>
<text x="211.7" y="156.2">T3</text>
<text x="211.7" y="158.7">T7</text>
<text x="242" y="158.7">M7</text>
<text x="242.2" y="156.2">L9</text>
<text x="133" y="165.1">V11</text>
<text x="133.4" y="167.6">M4</text>
<text x="133.5" y="162.6">N4</text>
<text x="133.5" y="170.2">K3</text>
<text x="133.6" y="172.7">L4</text>
<text x="133" y="175.3">U11</text>
<text x="10.4" y="185.9">D</text>
<text x="285.4" y="185.9">D</text>
<text x="35" y="199.9">1</text>
<text x="85" y="199.9">2</text>
<text x="135" y="199.9">3</text>
<text x="185" y="199.9">4</text>
<text x="235" y="199.9">5</text>
<text x="285" y="199.9">6</text>
</g>
<g font-size="1.8" fill="#008484">
<text x="249.3" y="53">C95</text>
<text x="54.4" y="59.3">SDQ0/DDR2_D6/DDR3_D0</text>
<text x="109.2" y="59.3">SA0/DDR2_BA1/DDR3_A0</text>
<text x="259.1" y="55.6">DNP</text>
<text x="54.4" y="64.4">SDQ2/DDR2_D1/DDR3_D2</text>
<text x="54.4" y="61.8">SDQ1/DDR2_D7/DDR3_D1</text>
<text x="110.5" y="61.8">SA1/DDR2_A2/DDR3_A1</text>
<text x="110.5" y="64.4">SA2/DDR2_A1/DDR3_A2</text>
<text x="54.4" y="66.9">SDQ3/DDR2_D0/DDR3_D3</text>
<text x="54.4" y="69.5">SDQ4/DDR2_D4/DDR3_D4</text>
<text x="109.2" y="66.9">SA3/DDR2_BA0/DDR3_A3</text>
<text x="110.5" y="69.5">SA4/DDR2_A0/DDR3_A4</text>
<text x="54.4" y="74.5">SDQ6/DDR2_D3/DDR3_D6</text>
<text x="54.4" y="72">SDQ5/DDR2_D5/DDR3_D5</text>
<text x="54.4" y="77.1">SDQ7/DDR2_D2/DDR3_D7</text>
<text x="109.6" y="72">SA5/DDR2_A10/DDR3_A5</text>
<text x="110.5" y="74.5">SA6/DDR2_A4/DDR3_A6</text>
<text x="110.5" y="77.1">SA7/DDR2_A7/DDR3_A7</text>
<text x="215.6" y="75.8">DQL0</text>
<text x="236.8" y="75.8">BA0</text>
<text x="54.4" y="82.2">SDQ9/DDR2_D11/DDR3_D9</text>
<text x="54.4" y="79.6">SDQ8/DDR2_D8/DDR3_D8</text>
<text x="110.5" y="79.6">SA8/DDR2_A6/DDR3_A8</text>
<text x="110.5" y="82.2">SA9/DDR2_A3/DDR3_A9</text>
<text x="215.6" y="80.9">DQL2</text>
<text x="215.6" y="78.4">DQL1</text>
<text x="215.6" y="83.4">DQL3</text>
<text x="236.8" y="80.9">BA2</text>
<text x="236.8" y="78.4">BA1</text>
<text x="54.4" y="84.7">SDQ10/DDR2_D13/DDR3_D10</text>
<text x="54.4" y="87.2">SDQ11/DDR2_D12/DDR3_D11</text>
<text x="54.4" y="89.8">SDQ12/DDR2_D15/DDR3_D12</text>
<text x="107.1" y="84.7">SA10/DDR2_RAS/DDR3_A10</text>
<text x="107.1" y="89.8">SA12/DDR2_CAS/DDR3_A12</text>
<text x="108.6" y="87.2">SA11/DDR2_A8/DDR3_A11</text>
<text x="215.6" y="86">DQL4</text>
<text x="215.6" y="88.5">DQL5</text>
<text x="233.3" y="86">nRESET</text>
<text x="236.8" y="88.5">nCS</text>
<text x="54.4" y="92.3">SDQ13/DDR2_D9/DDR3_D13</text>
<text x="54.4" y="94.9">SDQ14/DDR2_D10/DDR3_D14</text>
<text x="107.6" y="94.9">SA14/DDR2_A14/DDR3_A14</text>
<text x="108.6" y="92.3">SA13/DDR2_A5/DDR3_A13</text>
<text x="215.6" y="91.1">DQL6</text>
<text x="215.6" y="93.6">DQL7</text>
<text x="235.5" y="93.6">nCAS</text>
<text x="236.3" y="91.1">nWE</text>
<text x="54.4" y="97.4">SDQ15/DDR2_D14/DDR3_D15</text>
<text x="54.4" y="99.9">SDQ16/DDR2_D22/DDR3_D16</text>
<text x="215.6" y="101.2">DQU1</text>
<text x="215.6" y="98.7">DQU0</text>
<text x="235.5" y="96.1">nRAS</text>
<text x="237.7" y="101.2">CK</text>
<text x="54.4" y="105">SDQ18/DDR2_D17/DDR3_D18</text>
<text x="54.4" y="102.5">SDQ17/DDR2_D23/DDR3_D17</text>
<text x="54.4" y="107.6">SDQ19/DDR2_D16/DDR3_D19</text>
<text x="106.7" y="102.5">SBA0/DDR2_BA2/DDR3_BA0</text>
<text x="106.8" y="105">SBA1/DDR2_CS0/DDR3_BA1</text>
<text x="107.4" y="107.6">SBA2/DDR2_WE/DDR3_BA2</text>
<text x="215.6" y="106.3">DQU3</text>
<text x="215.6" y="103.8">DQU2</text>
<text x="236.6" y="106.3">CKE</text>
<text x="236.7" y="103.8">nCK</text>
<text x="54.4" y="110.1">SDQ20/DDR2_D20/DDR3_D20</text>
<text x="54.4" y="112.6">SDQ21/DDR2_D21/DDR3_D21</text>
<text x="102.9" y="112.6">SCK_N/DDR2_CK_N/DDR3_CK_N</text>
<text x="109.7" y="110.1">SCK/DDR2_CK/DDR3_CK</text>
<text x="153.3" y="112.7">R11</text>
<text x="153.3" y="110.2">R10</text>
<text x="159.1" y="112.7">22</text>
<text x="159.1" y="110.2">22</text>
<text x="215.6" y="111.4">DQU5</text>
<text x="215.6" y="108.8">DQU4</text>
<text x="215.6" y="113.9">DQU6</text>
<text x="236.2" y="111.4">DMU</text>
<text x="236.4" y="113.9">DML</text>
<text x="54.4" y="115.2">SDQ22/DDR2_D19/DDR3_D22</text>
<text x="54.4" y="117.7">SDQ23/DDR2_D18/DDR3_D23</text>
<text x="103.1" y="115.2">SCKE0/DDR2_ODT0/DDR3_CKE0</text>
<text x="103.1" y="117.7">SCKE1/DDR2_CKE1/DDR3_CKE1</text>
<text x="215.6" y="116.5">DQU7</text>
<text x="235.2" y="119">DQSU</text>
<text x="54.4" y="122.8">SDQ25/DDR2_D27/DDR3_D25</text>
<text x="54.4" y="120.3">SDQ24/DDR2_D24/DDR3_D24</text>
<text x="54.4" y="125.3">SDQ26/DDR2_D29/DDR3_D26</text>
<text x="106.6" y="125.3">SRAS/DDR2_A11/DDR3_RAS</text>
<text x="106.6" y="122.8">SCAS/DDR2_A13/DDR3_CAS</text>
<text x="108" y="120.3">SRST/DDR2_A9/DDR3_RST</text>
<text x="215.6" y="124.1">A0</text>
<text x="233.9" y="121.5">NDQSU</text>
<text x="54.4" y="127.9">SDQ27/DDR2_D28/DDR3_D27</text>
<text x="54.4" y="130.4">SDQ28/DDR2_D31/DDR3_D28</text>
<text x="105.7" y="130.4">SDQM0/DDR2_DM0/DDR_DM0</text>
<text x="106.9" y="127.9">SWE/DDR2_CKE0/DDR3_WE</text>
<text x="215.6" y="131.7">A3</text>
<text x="215.6" y="129.2">A2</text>
<text x="215.6" y="126.6">A1</text>
<text x="234.1" y="129.2">NDQSL</text>
<text x="235.4" y="126.6">DQSL</text>
<text x="54.4" y="133">SDQ29/DDR2_D25/DDR3_D29</text>
<text x="54.4" y="135.5">SDQ30/DDR2_D26/DDR3_D30</text>
<text x="104.7" y="133">SDQM1/DDR2_DM1/DDR3_DM1</text>
<text x="104.7" y="135.5">SDQM2/DDR2_DM2/DDR3_DM2</text>
<text x="215.6" y="136.8">A5</text>
<text x="215.6" y="134.2">A4</text>
<text x="236.6" y="134.2">ODT</text>
<text x="252.4" y="136.8">R12</text>
<text x="54.4" y="138">SDQ31/DDR2_D30/DDR3_D31</text>
<text x="96.1" y="143.1">SDQS0_N/DDR2_DQS0_N/DDR3_DQS0_N</text>
<text x="102.8" y="140.6">SDQS0/DDR2_DQS0/DDR3_DQS0</text>
<text x="104.7" y="138">SDQM3/DDR2_DM3/DDR3_DM3</text>
<text x="215.6" y="141.9">A7</text>
<text x="215.6" y="139.3">A6</text>
<text x="237.8" y="139.3">ZQ</text>
<text x="255.1" y="139.4">237</text>
<text x="96.1" y="148.2">SDQS1_N/DDR2_DQS1_N/DDR3_DQS1_N</text>
<text x="102.8" y="145.7">SDQS1/DDR2_DQS1/DDR3_DQS1</text>
<text x="215.6" y="146.9">A9</text>
<text x="215.6" y="149.5">A10/AP</text>
<text x="215.6" y="144.4">A8</text>
<text x="237.7" y="149.5">NC</text>
<text x="96.1" y="153.3">SDQS2_N/DDR2_DQS2_N/DDR3_DQS2_N</text>
<text x="102.8" y="150.7">SDQS2/DDR2_DQS2/DDR3_DQS2</text>
<text x="102.8" y="155.8">SDQS3/DDR2_DQS3/DDR3_DQS3</text>
<text x="215.6" y="154.6">A12/nBC</text>
<text x="215.6" y="152">A11</text>
<text x="237.7" y="154.6">NC</text>
<text x="237.7" y="152">NC</text>
<text x="96.1" y="158.4">SDQS3_N/DDR2_DQS3_N/DDR3_DQS3_N</text>
<text x="108" y="160.9">SCS0/DDR2_CS0/DDR_CS0</text>
<text x="215.6" y="157.1">A13</text>
<text x="215.6" y="159.6">A14</text>
<text x="237.7" y="159.6">NC</text>
<text x="237.7" y="157.1">NC</text>
<text x="104.6" y="166">SODT0/DDR2_A12/DDR3_ODT0</text>
<text x="108" y="163.4">SCS1/DDR2_CS1/DDR_CS1</text>
<text x="103.1" y="168.5">SODT1/DDR2_ODT1/DDR3_ODT1</text>
<text x="124.2" y="173.6">SVREF0</text>
<text x="127.3" y="171.1">DZQ</text>
<text x="144.9" y="168.6">R9</text>
<text x="147.1" y="171.1">237</text>
<text x="124.2" y="176.1">SVREF1</text>
<text x="142.6" y="178.8">C93</text>
<text x="142.6" y="185.1">C94</text>
<text x="150.7" y="181.3">100nF</text>
<text x="150.7" y="187.6">100nF</text>
</g>
<g font-size="1.8" fill="#0000c2">
<text x="245.3" y="98">100 Ohm</text>
<text x="143.7" y="117.1">100 Ohm</text>
<text x="246.5" y="115.8">100 Ohm</text>
<text x="152.6" y="137.4">100 Ohm</text>
</g>
</svg>
